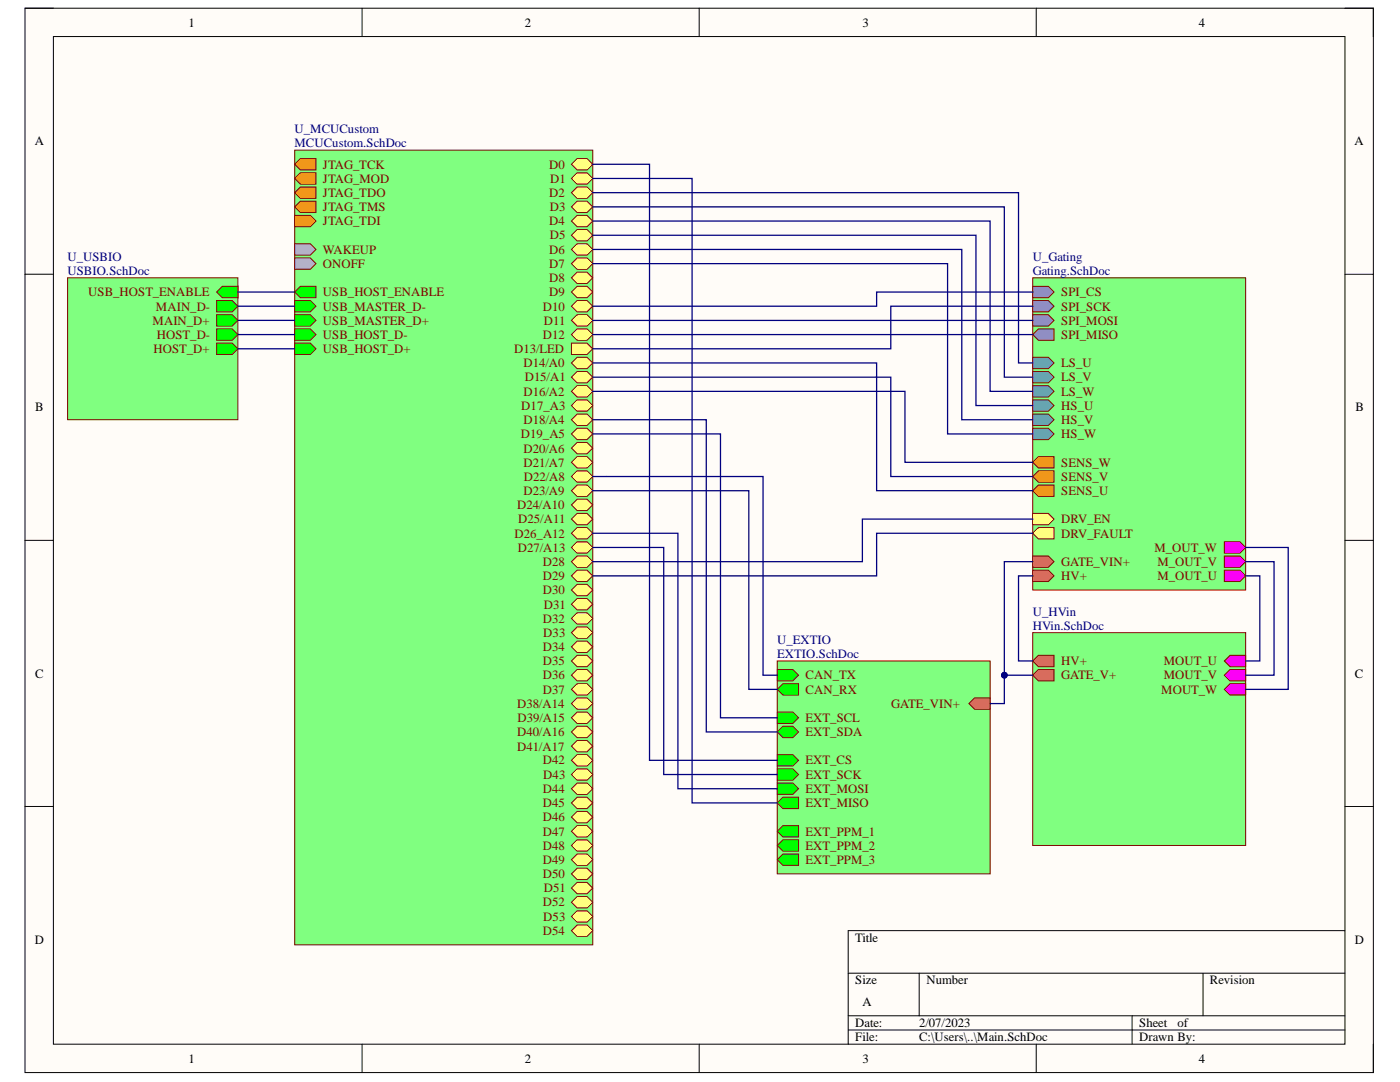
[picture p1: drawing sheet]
<svg xmlns="http://www.w3.org/2000/svg" width="279mm" height="216mm" viewBox="0 0 279 216" stroke-linecap="round" stroke-linejoin="round" font-family="sans-serif">
<path d="M5 1.6h269.1v212.4h-269.1z" fill-rule="evenodd" fill="#fffcf8"/>
<path d="M5 1.6h269.1v212.4h-269.1z" fill="none" stroke="#000" stroke-width=".2"/>
<path d="M10.7 7.3h257.7v201.1h-257.7z" fill-rule="evenodd" fill="#fffcf8"/>
<g fill="none" stroke="#000" stroke-width=".2">
<path d="M5 1.6h5.7M10.7 7.3h257.7v201.1h-257.7zM72.3 1.6v5.7M139.5 1.6v5.7M206.8 1.6v5.7M268.4 1.6h5.7v5.7M5 54.7h5.7M268.4 54.7h5.7M5 107.8h5.7M268.4 107.8h5.7M5 160.9h5.7M268.4 160.9h5.7"/>
<path d="M169.3 194.2h99.1M183.4 194.2v8.5M240.1 194.2v8.5M268.4 185.7h-99.1v22.7M72.3 208.4v5.6M139.5 208.4v5.6M169.3 202.7h99.1M169.3 205.5h99.1M206.8 208.4v5.6M225.9 202.7v5.7M274.1 208.4v5.6"/>
</g>
<path d="M58.8 30h59.5v158.5h-59.5z" fill-rule="evenodd" fill="#80ff80"/>
<path d="M58.8 30h59.5v158.5h-59.5z" fill="none" stroke="#800000" stroke-width=".2"/>
<path d="M114 165.9l1.2-1.2h2l1.1 1.2-1.1 1.1h-2z" fill-rule="evenodd" fill="#ffff80"/>
<path d="M114 165.9l1.2-1.2h2l1.1 1.2-1.1 1.1h-2z" fill="none" stroke="#800000" stroke-width=".2"/>
<path d="M115.2 45.8h2l1.1 1.1-1.1 1.2h-2l-1.2-1.2z" fill-rule="evenodd" fill="#ffff80"/>
<path d="M115.2 45.8h2l1.1 1.1-1.1 1.2h-2l-1.2-1.2z" fill="none" stroke="#800000" stroke-width=".2"/>
<path d="M115.2 125.1h2l1.1 1.1-1.1 1.2h-2l-1.2-1.2z" fill-rule="evenodd" fill="#ffff80"/>
<path d="M115.2 125.1h2l1.1 1.1-1.1 1.2h-2l-1.2-1.2z" fill="none" stroke="#800000" stroke-width=".2"/>
<path d="M114 44.1l1.2-1.1h2l1.1 1.1-1.1 1.1h-2z" fill-rule="evenodd" fill="#ffff80"/>
<path d="M114 44.1l1.2-1.1h2l1.1 1.1-1.1 1.1h-2z" fill="none" stroke="#800000" stroke-width=".2"/>
<path d="M115.2 142.1h2l1.1 1.1-1.1 1.2h-2l-1.2-1.2z" fill-rule="evenodd" fill="#ffff80"/>
<path d="M115.2 142.1h2l1.1 1.1-1.1 1.2h-2l-1.2-1.2z" fill="none" stroke="#800000" stroke-width=".2"/>
<path d="M114 140.4l1.2-1.1h2l1.1 1.1-1.1 1.1h-2z" fill-rule="evenodd" fill="#ffff80"/>
<path d="M114 140.4l1.2-1.1h2l1.1 1.1-1.1 1.1h-2z" fill="none" stroke="#800000" stroke-width=".2"/>
<path d="M115.2 93.9h2l1.1 1.2-1.1 1.1h-2l-1.2-1.1z" fill-rule="evenodd" fill="#ffff80"/>
<path d="M115.2 93.9h2l1.1 1.2-1.1 1.1h-2l-1.2-1.1z" fill="none" stroke="#800000" stroke-width=".2"/>
<path d="M114 154.5l1.2-1.1h2l1.1 1.1-1.1 1.2h-2z" fill-rule="evenodd" fill="#ffff80"/>
<path d="M114 154.5l1.2-1.1h2l1.1 1.1-1.1 1.2h-2z" fill="none" stroke="#800000" stroke-width=".2"/>
<path d="M114 163l1.2-1.1h2l1.1 1.1-1.1 1.2h-2z" fill-rule="evenodd" fill="#ffff80"/>
<path d="M114 163l1.2-1.1h2l1.1 1.1-1.1 1.2h-2z" fill="none" stroke="#800000" stroke-width=".2"/>
<path d="M115.2 156.2h2l1.1 1.2-1.1 1.1h-2l-1.2-1.1z" fill-rule="evenodd" fill="#ffff80"/>
<path d="M115.2 156.2h2l1.1 1.2-1.1 1.1h-2l-1.2-1.1z" fill="none" stroke="#800000" stroke-width=".2"/>
<path d="M115.2 159.1h2l1.1 1.1-1.1 1.1h-2l-1.2-1.1z" fill-rule="evenodd" fill="#ffff80"/>
<path d="M115.2 159.1h2l1.1 1.1-1.1 1.1h-2l-1.2-1.1z" fill="none" stroke="#800000" stroke-width=".2"/>
<path d="M114 86.6l1.2-1.1h2l1.1 1.1-1.1 1.1h-2z" fill-rule="evenodd" fill="#ffff80"/>
<path d="M114 86.6l1.2-1.1h2l1.1 1.1-1.1 1.1h-2z" fill="none" stroke="#800000" stroke-width=".2"/>
<path d="M115.2 79.8h2l1.1 1.1-1.1 1.2h-2l-1.2-1.2z" fill-rule="evenodd" fill="#ffff80"/>
<path d="M115.2 79.8h2l1.1 1.1-1.1 1.2h-2l-1.2-1.2z" fill="none" stroke="#800000" stroke-width=".2"/>
<path d="M114 92.2l1.2-1.1h2l1.1 1.1-1.1 1.2h-2z" fill-rule="evenodd" fill="#ffff80"/>
<path d="M114 92.2l1.2-1.1h2l1.1 1.1-1.1 1.2h-2z" fill="none" stroke="#800000" stroke-width=".2"/>
<path d="M115.2 108.1h2l1.1 1.1-1.1 1.2h-2l-1.2-1.2z" fill-rule="evenodd" fill="#ffff80"/>
<path d="M115.2 108.1h2l1.1 1.1-1.1 1.2h-2l-1.2-1.2z" fill="none" stroke="#800000" stroke-width=".2"/>
<path d="M114 151.7l1.2-1.1h2l1.1 1.1-1.1 1.1h-2z" fill-rule="evenodd" fill="#ffff80"/>
<path d="M114 151.7l1.2-1.1h2l1.1 1.1-1.1 1.1h-2z" fill="none" stroke="#800000" stroke-width=".2"/>
<path d="M115.2 77h2l1.1 1.1-1.1 1.1h-2l-1.2-1.1z" fill-rule="evenodd" fill="#ffff80"/>
<path d="M115.2 77h2l1.1 1.1-1.1 1.1h-2l-1.2-1.1z" fill="none" stroke="#800000" stroke-width=".2"/>
<path d="M114 83.8l1.2-1.2h2l1.1 1.2-1.1 1.1h-2z" fill-rule="evenodd" fill="#ffff80"/>
<path d="M114 83.8l1.2-1.2h2l1.1 1.2-1.1 1.1h-2z" fill="none" stroke="#800000" stroke-width=".2"/>
<path d="M114 148.9l1.2-1.1h2l1.1 1.1-1.1 1.1h-2z" fill-rule="evenodd" fill="#ffff80"/>
<path d="M114 148.9l1.2-1.1h2l1.1 1.1-1.1 1.1h-2z" fill="none" stroke="#800000" stroke-width=".2"/>
<path d="M114 100.7l1.2-1.1h2l1.1 1.1-1.1 1.2h-2z" fill-rule="evenodd" fill="#ffff80"/>
<path d="M114 100.7l1.2-1.1h2l1.1 1.1-1.1 1.2h-2z" fill="none" stroke="#800000" stroke-width=".2"/>
<path d="M58.8 48.6h3.1l1.2 1.2-1.2 1.1h-3.1z" fill-rule="evenodd" fill="#b4a7d6"/>
<path d="M58.8 48.6h3.1l1.2 1.2-1.2 1.1h-3.1z" fill="none" stroke="#800000" stroke-width=".2"/>
<path d="M58.8 62.8h3.1l1.2 1.1-1.2 1.2h-3.1z" fill-rule="evenodd" fill="#0f0"/>
<path d="M58.8 62.8h3.1l1.2 1.1-1.2 1.2h-3.1z" fill="none" stroke="#800000" stroke-width=".2"/>
<path d="M114 72.4l1.2-1.1h2l1.1 1.1-1.1 1.2h-2z" fill-rule="evenodd" fill="#ffff80"/>
<path d="M114 72.4l1.2-1.1h2l1.1 1.1-1.1 1.2h-2z" fill="none" stroke="#800000" stroke-width=".2"/>
<path d="M115.2 144.9h2l1.1 1.2-1.1 1.1h-2l-1.2-1.1z" fill-rule="evenodd" fill="#ffff80"/>
<path d="M115.2 144.9h2l1.1 1.2-1.1 1.1h-2l-1.2-1.1z" fill="none" stroke="#800000" stroke-width=".2"/>
<path d="M114 89.4l1.2-1.1h2l1.1 1.1-1.1 1.1h-2z" fill-rule="evenodd" fill="#ffff80"/>
<path d="M114 89.4l1.2-1.1h2l1.1 1.1-1.1 1.1h-2z" fill="none" stroke="#800000" stroke-width=".2"/>
<path d="M114 103.6l1.2-1.2h2l1.1 1.2-1.1 1.1h-2z" fill-rule="evenodd" fill="#ffff80"/>
<path d="M114 103.6l1.2-1.2h2l1.1 1.2-1.1 1.1h-2z" fill="none" stroke="#800000" stroke-width=".2"/>
<path d="M58.8 51.5h3.1l1.2 1.1-1.2 1.1h-3.1z" fill-rule="evenodd" fill="#b4a7d6"/>
<path d="M58.8 51.5h3.1l1.2 1.1-1.2 1.1h-3.1z" fill="none" stroke="#800000" stroke-width=".2"/>
<path d="M58.8 60h3.1l1.2 1.1-1.2 1.1h-3.1z" fill-rule="evenodd" fill="#0f0"/>
<path d="M58.8 60h3.1l1.2 1.1-1.2 1.1h-3.1z" fill="none" stroke="#800000" stroke-width=".2"/>
<path d="M114 35.6l1.2-1.1h2l1.1 1.1-1.1 1.1h-2z" fill-rule="evenodd" fill="#ffff80"/>
<path d="M114 35.6l1.2-1.1h2l1.1 1.1-1.1 1.1h-2z" fill="none" stroke="#800000" stroke-width=".2"/>
<path d="M114 75.3l1.2-1.2h2l1.1 1.2-1.1 1.1h-2z" fill-rule="evenodd" fill="#ffff80"/>
<path d="M114 75.3l1.2-1.2h2l1.1 1.2-1.1 1.1h-2z" fill="none" stroke="#800000" stroke-width=".2"/>
<path d="M115.2 96.8h2l1.1 1.1-1.1 1.1h-2l-1.2-1.1z" fill-rule="evenodd" fill="#ffff80"/>
<path d="M115.2 96.8h2l1.1 1.1-1.1 1.1h-2l-1.2-1.1z" fill="none" stroke="#800000" stroke-width=".2"/>
<path d="M58.8 65.6h3.1l1.2 1.2-1.2 1.1h-3.1z" fill-rule="evenodd" fill="#0f0"/>
<path d="M58.8 65.6h3.1l1.2 1.2-1.2 1.1h-3.1z" fill="none" stroke="#800000" stroke-width=".2"/>
<path d="M58.8 68.5h3.1l1.2 1.1-1.2 1.1h-3.1z" fill-rule="evenodd" fill="#0f0"/>
<path d="M58.8 68.5h3.1l1.2 1.1-1.2 1.1h-3.1z" fill="none" stroke="#800000" stroke-width=".2"/>
<path d="M114 171.5l1.2-1.1h2l1.1 1.1-1.1 1.2h-2z" fill-rule="evenodd" fill="#ffff80"/>
<path d="M114 171.5l1.2-1.1h2l1.1 1.1-1.1 1.2h-2z" fill="none" stroke="#800000" stroke-width=".2"/>
<path d="M114 58.3l1.2-1.2h2l1.1 1.2-1.1 1.1h-2z" fill-rule="evenodd" fill="#ffff80"/>
<path d="M114 58.3l1.2-1.2h2l1.1 1.2-1.1 1.1h-2z" fill="none" stroke="#800000" stroke-width=".2"/>
<path d="M114 55.4l1.2-1.1h2l1.1 1.1-1.1 1.2h-2z" fill-rule="evenodd" fill="#ffff80"/>
<path d="M114 55.4l1.2-1.1h2l1.1 1.1-1.1 1.2h-2z" fill="none" stroke="#800000" stroke-width=".2"/>
<path d="M114 180l1.2-1.1h2l1.1 1.1-1.1 1.2h-2z" fill-rule="evenodd" fill="#ffff80"/>
<path d="M114 180l1.2-1.1h2l1.1 1.1-1.1 1.2h-2z" fill="none" stroke="#800000" stroke-width=".2"/>
<path d="M114 52.6l1.2-1.1h2l1.1 1.1-1.1 1.1h-2z" fill-rule="evenodd" fill="#ffff80"/>
<path d="M114 52.6l1.2-1.1h2l1.1 1.1-1.1 1.1h-2z" fill="none" stroke="#800000" stroke-width=".2"/>
<path d="M114 120.6l1.2-1.2h2l1.1 1.2-1.1 1.1h-2z" fill-rule="evenodd" fill="#ffff80"/>
<path d="M114 120.6l1.2-1.2h2l1.1 1.2-1.1 1.1h-2z" fill="none" stroke="#800000" stroke-width=".2"/>
<path d="M114 114.9l1.2-1.1h2l1.1 1.1-1.1 1.1h-2z" fill-rule="evenodd" fill="#ffff80"/>
<path d="M114 114.9l1.2-1.1h2l1.1 1.1-1.1 1.1h-2z" fill="none" stroke="#800000" stroke-width=".2"/>
<path d="M114 123.4l1.2-1.1h2l1.1 1.1-1.1 1.1h-2z" fill-rule="evenodd" fill="#ffff80"/>
<path d="M114 123.4l1.2-1.1h2l1.1 1.1-1.1 1.1h-2z" fill="none" stroke="#800000" stroke-width=".2"/>
<path d="M114 134.7l1.2-1.1h2l1.1 1.1-1.1 1.2h-2z" fill-rule="evenodd" fill="#ffff80"/>
<path d="M114 134.7l1.2-1.1h2l1.1 1.1-1.1 1.2h-2z" fill="none" stroke="#800000" stroke-width=".2"/>
<path d="M114 174.4l1.2-1.2h2l1.1 1.2-1.1 1.1h-2z" fill-rule="evenodd" fill="#ffff80"/>
<path d="M114 174.4l1.2-1.2h2l1.1 1.2-1.1 1.1h-2z" fill="none" stroke="#800000" stroke-width=".2"/>
<path d="M114 182.9l1.2-1.2h2l1.1 1.2-1.1 1.1h-2z" fill-rule="evenodd" fill="#ffff80"/>
<path d="M114 182.9l1.2-1.2h2l1.1 1.2-1.1 1.1h-2z" fill="none" stroke="#800000" stroke-width=".2"/>
<path d="M114 168.7l1.2-1.1h2l1.1 1.1-1.1 1.1h-2z" fill-rule="evenodd" fill="#ffff80"/>
<path d="M114 168.7l1.2-1.1h2l1.1 1.1-1.1 1.1h-2z" fill="none" stroke="#800000" stroke-width=".2"/>
<path d="M115.2 110.9h2l1.1 1.2-1.1 1.1h-2l-1.2-1.1z" fill-rule="evenodd" fill="#ffff80"/>
<path d="M115.2 110.9h2l1.1 1.2-1.1 1.1h-2l-1.2-1.1z" fill="none" stroke="#800000" stroke-width=".2"/>
<path d="M115.2 60h2l1.1 1.1-1.1 1.1h-2l-1.2-1.1z" fill-rule="evenodd" fill="#ffff80"/>
<path d="M115.2 60h2l1.1 1.1-1.1 1.1h-2l-1.2-1.1z" fill="none" stroke="#800000" stroke-width=".2"/>
<path d="M114 68.5h3.2l1.1 1.1-1.1 1.1h-3.2z" fill-rule="evenodd" fill="#ffff80"/>
<path d="M114 68.5h3.2l1.1 1.1-1.1 1.1h-3.2z" fill="none" stroke="#800000" stroke-width=".2"/>
<path d="M115.2 48.6h2l1.1 1.2-1.1 1.1h-2l-1.2-1.1z" fill-rule="evenodd" fill="#ffff80"/>
<path d="M115.2 48.6h2l1.1 1.2-1.1 1.1h-2l-1.2-1.1z" fill="none" stroke="#800000" stroke-width=".2"/>
<path d="M114 137.6l1.2-1.2h2l1.1 1.2-1.1 1.1h-2z" fill-rule="evenodd" fill="#ffff80"/>
<path d="M114 137.6l1.2-1.2h2l1.1 1.2-1.1 1.1h-2z" fill="none" stroke="#800000" stroke-width=".2"/>
<path d="M114 131.9l1.2-1.1h2l1.1 1.1-1.1 1.1h-2z" fill-rule="evenodd" fill="#ffff80"/>
<path d="M114 131.9l1.2-1.1h2l1.1 1.1-1.1 1.1h-2z" fill="none" stroke="#800000" stroke-width=".2"/>
<path d="M115.2 127.9h2l1.1 1.2-1.1 1.1h-2l-1.2-1.1z" fill-rule="evenodd" fill="#ffff80"/>
<path d="M115.2 127.9h2l1.1 1.2-1.1 1.1h-2l-1.2-1.1z" fill="none" stroke="#800000" stroke-width=".2"/>
<path d="M114 185.7l1.2-1.1h2l1.1 1.1-1.1 1.1h-2z" fill-rule="evenodd" fill="#ffff80"/>
<path d="M114 185.7l1.2-1.1h2l1.1 1.1-1.1 1.1h-2z" fill="none" stroke="#800000" stroke-width=".2"/>
<path d="M114 117.7l1.2-1.1h2l1.1 1.1-1.1 1.2h-2z" fill-rule="evenodd" fill="#ffff80"/>
<path d="M114 117.7l1.2-1.1h2l1.1 1.1-1.1 1.2h-2z" fill="none" stroke="#800000" stroke-width=".2"/>
<path d="M114 66.8l1.2-1.2h2l1.1 1.2-1.1 1.1h-2z" fill-rule="evenodd" fill="#ffff80"/>
<path d="M114 66.8l1.2-1.2h2l1.1 1.2-1.1 1.1h-2z" fill="none" stroke="#800000" stroke-width=".2"/>
<path d="M115.2 62.8h2l1.1 1.1-1.1 1.2h-2l-1.2-1.2z" fill-rule="evenodd" fill="#ffff80"/>
<path d="M115.2 62.8h2l1.1 1.1-1.1 1.2h-2l-1.2-1.2z" fill="none" stroke="#800000" stroke-width=".2"/>
<path d="M114 177.2l1.2-1.1h2l1.1 1.1-1.1 1.1h-2z" fill-rule="evenodd" fill="#ffff80"/>
<path d="M114 177.2l1.2-1.1h2l1.1 1.1-1.1 1.1h-2z" fill="none" stroke="#800000" stroke-width=".2"/>
<path d="M114 38.4l1.2-1.1h2l1.1 1.1-1.1 1.2h-2z" fill-rule="evenodd" fill="#ffff80"/>
<path d="M114 38.4l1.2-1.1h2l1.1 1.1-1.1 1.2h-2z" fill="none" stroke="#800000" stroke-width=".2"/>
<path d="M59.9 31.6h3.2v2.3h-3.2l-1.1-1.1z" fill-rule="evenodd" fill="#f90"/>
<path d="M59.9 31.6h3.2v2.3h-3.2l-1.1-1.1z" fill="none" stroke="#800000" stroke-width=".2"/>
<path d="M58.8 35.6l1.1-1.1h3.2v2.2h-3.2z" fill-rule="evenodd" fill="#f90"/>
<path d="M58.8 35.6l1.1-1.1h3.2v2.2h-3.2z" fill="none" stroke="#800000" stroke-width=".2"/>
<path d="M58.8 43h3.1l1.2 1.1-1.2 1.1h-3.1z" fill-rule="evenodd" fill="#f90"/>
<path d="M58.8 43h3.1l1.2 1.1-1.2 1.1h-3.1z" fill="none" stroke="#800000" stroke-width=".2"/>
<path d="M114 41.3l1.2-1.2h2l1.1 1.2-1.1 1.1h-2z" fill-rule="evenodd" fill="#ffff80"/>
<path d="M114 41.3l1.2-1.2h2l1.1 1.2-1.1 1.1h-2z" fill="none" stroke="#800000" stroke-width=".2"/>
<path d="M115.2 31.6h2l1.1 1.2-1.1 1.1h-2l-1.2-1.1z" fill-rule="evenodd" fill="#ffff80"/>
<path d="M115.2 31.6h2l1.1 1.2-1.1 1.1h-2l-1.2-1.1z" fill="none" stroke="#800000" stroke-width=".2"/>
<path d="M114 106.4l1.2-1.1h2l1.1 1.1-1.1 1.1h-2z" fill-rule="evenodd" fill="#ffff80"/>
<path d="M114 106.4l1.2-1.1h2l1.1 1.1-1.1 1.1h-2z" fill="none" stroke="#800000" stroke-width=".2"/>
<path d="M58.8 38.4l1.1-1.1h3.2v2.3h-3.2z" fill-rule="evenodd" fill="#f90"/>
<path d="M58.8 38.4l1.1-1.1h3.2v2.3h-3.2z" fill="none" stroke="#800000" stroke-width=".2"/>
<path d="M58.8 41.3l1.1-1.2h3.2v2.3h-3.2z" fill-rule="evenodd" fill="#f90"/>
<path d="M58.8 41.3l1.1-1.2h3.2v2.3h-3.2z" fill="none" stroke="#800000" stroke-width=".2"/>
<path d="M58.8 58.3l1.1-1.2h3.2v2.3h-3.2z" fill-rule="evenodd" fill="#0f0"/>
<path d="M58.8 58.3l1.1-1.2h3.2v2.3h-3.2z" fill="none" stroke="#800000" stroke-width=".2"/>
<path d="M13.5 55.4h34v28.4h-34z" fill-rule="evenodd" fill="#80ff80"/>
<path d="M13.5 55.4h34v28.4h-34z" fill="none" stroke="#800000" stroke-width=".2"/>
<path d="M43.2 60h3.1l1.2 1.1-1.2 1.1h-3.1z" fill-rule="evenodd" fill="#0f0"/>
<path d="M43.2 60h3.1l1.2 1.1-1.2 1.1h-3.1z" fill="none" stroke="#800000" stroke-width=".2"/>
<path d="M43.2 62.8h3.1l1.2 1.1-1.2 1.2h-3.1z" fill-rule="evenodd" fill="#0f0"/>
<path d="M43.2 62.8h3.1l1.2 1.1-1.2 1.2h-3.1z" fill="none" stroke="#800000" stroke-width=".2"/>
<path d="M43.2 65.6h3.1l1.2 1.2-1.2 1.1h-3.1z" fill-rule="evenodd" fill="#0f0"/>
<path d="M43.2 65.6h3.1l1.2 1.2-1.2 1.1h-3.1z" fill="none" stroke="#800000" stroke-width=".2"/>
<path d="M43.2 68.5h3.1l1.2 1.1-1.2 1.1h-3.1z" fill-rule="evenodd" fill="#0f0"/>
<path d="M43.2 68.5h3.1l1.2 1.1-1.2 1.1h-3.1z" fill="none" stroke="#800000" stroke-width=".2"/>
<path d="M43.2 58.3l1.2-1.2h3.1v2.3h-3.1z" fill-rule="evenodd" fill="#0f0"/>
<path d="M43.2 58.3l1.2-1.2h3.1v2.3h-3.1z" fill="none" stroke="#800000" stroke-width=".2"/>
<path d="M206.1 126.2h42.5v42.5h-42.5z" fill-rule="evenodd" fill="#80ff80"/>
<path d="M206.1 126.2h42.5v42.5h-42.5z" fill="none" stroke="#800000" stroke-width=".2"/>
<path d="M206.1 131.9l1.1-1.1h3.2v2.2h-3.2z" fill-rule="evenodd" fill="#e06666"/>
<path d="M206.1 131.9l1.1-1.1h3.2v2.2h-3.2z" fill="none" stroke="#800000" stroke-width=".2"/>
<path d="M244.3 131.9l1.2-1.1h3.1v2.2h-3.1z" fill-rule="evenodd" fill="#f0f"/>
<path d="M244.3 131.9l1.2-1.1h3.1v2.2h-3.1z" fill="none" stroke="#800000" stroke-width=".2"/>
<path d="M244.3 134.7l1.2-1.1h3.1v2.3h-3.1z" fill-rule="evenodd" fill="#f0f"/>
<path d="M244.3 134.7l1.2-1.1h3.1v2.3h-3.1z" fill="none" stroke="#800000" stroke-width=".2"/>
<path d="M244.3 137.6l1.2-1.2h3.1v2.3h-3.1z" fill-rule="evenodd" fill="#f0f"/>
<path d="M244.3 137.6l1.2-1.2h3.1v2.3h-3.1z" fill="none" stroke="#800000" stroke-width=".2"/>
<path d="M206.1 134.7l1.1-1.1h3.2v2.3h-3.2z" fill-rule="evenodd" fill="#e06666"/>
<path d="M206.1 134.7l1.1-1.1h3.2v2.3h-3.2z" fill="none" stroke="#800000" stroke-width=".2"/>
<path d="M206.1 55.4h42.5v62.3h-42.5z" fill-rule="evenodd" fill="#80ff80"/>
<path d="M206.1 55.4h42.5v62.3h-42.5z" fill="none" stroke="#800000" stroke-width=".2"/>
<path d="M206.1 106.4l1.1-1.1h3.2v2.2h-3.2z" fill-rule="evenodd" fill="#ffff80"/>
<path d="M206.1 106.4l1.1-1.1h3.2v2.2h-3.2z" fill="none" stroke="#800000" stroke-width=".2"/>
<path d="M206.1 57.1h3.1l1.2 1.2-1.2 1.1h-3.1z" fill-rule="evenodd" fill="#8e7cc3"/>
<path d="M206.1 57.1h3.1l1.2 1.2-1.2 1.1h-3.1z" fill="none" stroke="#800000" stroke-width=".2"/>
<path d="M206.1 60h3.1l1.2 1.1-1.2 1.1h-3.1z" fill-rule="evenodd" fill="#8e7cc3"/>
<path d="M206.1 60h3.1l1.2 1.1-1.2 1.1h-3.1z" fill="none" stroke="#800000" stroke-width=".2"/>
<path d="M206.1 62.8h3.1l1.2 1.1-1.2 1.2h-3.1z" fill-rule="evenodd" fill="#8e7cc3"/>
<path d="M206.1 62.8h3.1l1.2 1.1-1.2 1.2h-3.1z" fill="none" stroke="#800000" stroke-width=".2"/>
<path d="M206.1 66.8l1.1-1.2h3.2v2.3h-3.2z" fill-rule="evenodd" fill="#8e7cc3"/>
<path d="M206.1 66.8l1.1-1.2h3.2v2.3h-3.2z" fill="none" stroke="#800000" stroke-width=".2"/>
<path d="M206.1 110.9h3.1l1.2 1.2-1.2 1.1h-3.1z" fill-rule="evenodd" fill="#e06666"/>
<path d="M206.1 110.9h3.1l1.2 1.2-1.2 1.1h-3.1z" fill="none" stroke="#800000" stroke-width=".2"/>
<path d="M206.1 71.3h3.1l1.2 1.1-1.2 1.2h-3.1z" fill-rule="evenodd" fill="#6fa8dc"/>
<path d="M206.1 71.3h3.1l1.2 1.1-1.2 1.2h-3.1z" fill="none" stroke="#800000" stroke-width=".2"/>
<path d="M206.1 74.1h3.1l1.2 1.2-1.2 1.1h-3.1z" fill-rule="evenodd" fill="#6fa8dc"/>
<path d="M206.1 74.1h3.1l1.2 1.2-1.2 1.1h-3.1z" fill="none" stroke="#800000" stroke-width=".2"/>
<path d="M206.1 77h3.1l1.2 1.1-1.2 1.1h-3.1z" fill-rule="evenodd" fill="#6fa8dc"/>
<path d="M206.1 77h3.1l1.2 1.1-1.2 1.1h-3.1z" fill="none" stroke="#800000" stroke-width=".2"/>
<path d="M206.1 79.8h3.1l1.2 1.1-1.2 1.2h-3.1z" fill-rule="evenodd" fill="#6fa8dc"/>
<path d="M206.1 79.8h3.1l1.2 1.1-1.2 1.2h-3.1z" fill="none" stroke="#800000" stroke-width=".2"/>
<path d="M206.1 82.6h3.1l1.2 1.2-1.2 1.1h-3.1z" fill-rule="evenodd" fill="#6fa8dc"/>
<path d="M206.1 82.6h3.1l1.2 1.2-1.2 1.1h-3.1z" fill="none" stroke="#800000" stroke-width=".2"/>
<path d="M206.1 85.5h3.1l1.2 1.1-1.2 1.1h-3.1z" fill-rule="evenodd" fill="#6fa8dc"/>
<path d="M206.1 85.5h3.1l1.2 1.1-1.2 1.1h-3.1z" fill="none" stroke="#800000" stroke-width=".2"/>
<path d="M206.1 92.3l1.1-1.2h3.2v2.3h-3.2z" fill-rule="evenodd" fill="#f90"/>
<path d="M206.1 92.3l1.1-1.2h3.2v2.3h-3.2z" fill="none" stroke="#800000" stroke-width=".2"/>
<path d="M207.2 93.9h3.2v2.3h-3.2l-1.1-1.1z" fill-rule="evenodd" fill="#f90"/>
<path d="M207.2 93.9h3.2v2.3h-3.2l-1.1-1.1z" fill="none" stroke="#800000" stroke-width=".2"/>
<path d="M206.1 97.9l1.1-1.1h3.2v2.3h-3.2z" fill-rule="evenodd" fill="#f90"/>
<path d="M206.1 97.9l1.1-1.1h3.2v2.3h-3.2z" fill="none" stroke="#800000" stroke-width=".2"/>
<path d="M206.1 102.4h3.1l1.2 1.2-1.2 1.1h-3.1z" fill-rule="evenodd" fill="#ffff80"/>
<path d="M206.1 102.4h3.1l1.2 1.2-1.2 1.1h-3.1z" fill="none" stroke="#800000" stroke-width=".2"/>
<path d="M244.3 113.8h3.2l1.1 1.1-1.1 1.1h-3.2z" fill-rule="evenodd" fill="#f0f"/>
<path d="M244.3 113.8h3.2l1.1 1.1-1.1 1.1h-3.2z" fill="none" stroke="#800000" stroke-width=".2"/>
<path d="M244.3 110.9h3.2l1.1 1.2-1.1 1.1h-3.2z" fill-rule="evenodd" fill="#f0f"/>
<path d="M244.3 110.9h3.2l1.1 1.2-1.1 1.1h-3.2z" fill="none" stroke="#800000" stroke-width=".2"/>
<path d="M244.3 108.1h3.2l1.1 1.1-1.1 1.2h-3.2z" fill-rule="evenodd" fill="#f0f"/>
<path d="M244.3 108.1h3.2l1.1 1.1-1.1 1.2h-3.2z" fill="none" stroke="#800000" stroke-width=".2"/>
<path d="M206.1 113.8h3.1l1.2 1.1-1.2 1.1h-3.1z" fill-rule="evenodd" fill="#e06666"/>
<path d="M206.1 113.8h3.1l1.2 1.1-1.2 1.1h-3.1z" fill="none" stroke="#800000" stroke-width=".2"/>
<path d="M155.1 131.9h42.5v42.5h-42.5z" fill-rule="evenodd" fill="#80ff80"/>
<path d="M155.1 131.9h42.5v42.5h-42.5z" fill="none" stroke="#800000" stroke-width=".2"/>
<path d="M155.1 137.6l1.1-1.2h3.2v2.3h-3.2z" fill-rule="evenodd" fill="#0f0"/>
<path d="M155.1 137.6l1.1-1.2h3.2v2.3h-3.2z" fill="none" stroke="#800000" stroke-width=".2"/>
<path d="M155.1 133.6h3.1l1.2 1.1-1.2 1.2h-3.1z" fill-rule="evenodd" fill="#0f0"/>
<path d="M155.1 133.6h3.1l1.2 1.1-1.2 1.2h-3.1z" fill="none" stroke="#800000" stroke-width=".2"/>
<path d="M193.4 140.4l1.1-1.1h3.1v2.2h-3.1z" fill-rule="evenodd" fill="#e06666"/>
<path d="M193.4 140.4l1.1-1.1h3.1v2.2h-3.1z" fill="none" stroke="#800000" stroke-width=".2"/>
<path d="M155.1 165.9l1.1-1.2h3.2v2.3h-3.2z" fill-rule="evenodd" fill="#0f0"/>
<path d="M155.1 165.9l1.1-1.2h3.2v2.3h-3.2z" fill="none" stroke="#800000" stroke-width=".2"/>
<path d="M155.1 168.7l1.1-1.1h3.2v2.2h-3.2z" fill-rule="evenodd" fill="#0f0"/>
<path d="M155.1 168.7l1.1-1.1h3.2v2.2h-3.2z" fill="none" stroke="#800000" stroke-width=".2"/>
<path d="M155.1 171.5l1.1-1.1h3.2v2.3h-3.2z" fill-rule="evenodd" fill="#0f0"/>
<path d="M155.1 171.5l1.1-1.1h3.2v2.3h-3.2z" fill="none" stroke="#800000" stroke-width=".2"/>
<path d="M155.1 142.1h3.1l1.2 1.1-1.2 1.2h-3.1z" fill-rule="evenodd" fill="#0f0"/>
<path d="M155.1 142.1h3.1l1.2 1.1-1.2 1.2h-3.1z" fill="none" stroke="#800000" stroke-width=".2"/>
<path d="M156.2 144.9h2l1.2 1.2-1.2 1.1h-2l-1.1-1.1z" fill-rule="evenodd" fill="#0f0"/>
<path d="M156.2 144.9h2l1.2 1.2-1.2 1.1h-2l-1.1-1.1z" fill="none" stroke="#800000" stroke-width=".2"/>
<path d="M155.1 153.4h3.1l1.2 1.1-1.2 1.2h-3.1z" fill-rule="evenodd" fill="#0f0"/>
<path d="M155.1 153.4h3.1l1.2 1.1-1.2 1.2h-3.1z" fill="none" stroke="#800000" stroke-width=".2"/>
<path d="M155.1 156.2h3.1l1.2 1.2-1.2 1.1h-3.1z" fill-rule="evenodd" fill="#0f0"/>
<path d="M155.1 156.2h3.1l1.2 1.2-1.2 1.1h-3.1z" fill="none" stroke="#800000" stroke-width=".2"/>
<path d="M156.2 159.1h3.2v2.2h-3.2l-1.1-1.1z" fill-rule="evenodd" fill="#0f0"/>
<path d="M156.2 159.1h3.2v2.2h-3.2l-1.1-1.1z" fill="none" stroke="#800000" stroke-width=".2"/>
<path d="M155.1 150.6h3.1l1.2 1.1-1.2 1.1h-3.1z" fill-rule="evenodd" fill="#0f0"/>
<path d="M155.1 150.6h3.1l1.2 1.1-1.2 1.1h-3.1z" fill="none" stroke="#800000" stroke-width=".2"/>
<path d="M47.5 58.3h11.3M47.5 61.1h11.3M47.5 63.9h11.3M47.5 66.8h11.3M47.5 69.6h11.3M206.1 114.9h-2.8v17h2.8M206.1 112.1h-5.7v22.6h5.7M248.6 114.9h2.8v17h-2.8M248.6 112.1h5.7v22.6h-5.7M248.6 109.2h8.5v28.4h-8.5" fill="none" stroke="#000080" stroke-width=".25"/>
<circle cx="200.4" cy="134.7" r=".56" fill="#000080"/>
<circle cx="200.4" cy="134.7" r=".56" fill="none" stroke="#000080" stroke-width=".2"/>
<path d="M206.1 58.3h-31.2v2.8h-56.6M118.3 78.1h62.3v14.2h25.5M118.3 75.3h59.5v19.8h28.3M118.3 72.4h56.6v25.5h31.2M118.3 66.8h87.8M118.3 63.9h87.8M206.1 61.1h-28.3v8.5h-59.5M206.1 106.4h-31.2v8.5h-56.6M206.1 103.6h-34v8.5h-53.8M200.4 134.7v5.7h-2.8" fill="none" stroke="#000080" stroke-width=".25"/>
<circle cx="200.4" cy="134.7" r=".56" fill="#000080"/>
<circle cx="200.4" cy="134.7" r=".56" fill="none" stroke="#000080" stroke-width=".2"/>
<g fill="none" stroke="#000080" stroke-width=".25">
<path d="M118.3 35.6h19.8v124.6h17M118.3 32.8h11.3v118.9h25.5M118.3 38.4h85v34h2.8M118.3 41.3h82.1v34h5.7M118.3 44.1h79.3v34h8.5M118.3 46.9h76.5v34h11.3M118.3 49.8h73.6v34h14.2M118.3 52.6h70.8v34h17M118.3 95.1h34v39.6h2.8M118.3 97.9h31.1v39.7h5.7M118.3 86.6h25.5v56.6h11.3M118.3 83.8h22.7v62.3h14.1"/>
<path d="M118.3 109.2h14.2v45.3h22.6M118.3 106.4h17v51h19.8"/>
</g>
<g font-size="2.5">
<text x="37.6" y="5.3">1</text>
<text x="104.7" y="5.3">2</text>
<text x="172.1" y="5.3">3</text>
<text x="239.3" y="5.3">4</text>
<text x="6.9" y="29">A</text>
<text x="270.3" y="29">A</text>
<text x="7" y="82.1">B</text>
<text x="270.5" y="82.1">B</text>
<text x="7" y="135.2">C</text>
<text x="270.4" y="135.2">C</text>
<text x="6.9" y="188.3">D</text>
<text x="170.7" y="188">Title</text>
<text x="270.4" y="188.3">D</text>
<text x="170.7" y="196.4">Size</text>
<text x="184.9" y="196.4">Number</text>
<text x="241.5" y="196.4">Revision</text>
<text x="172.1" y="200.7">A</text>
<text x="170.7" y="205">Date:</text>
<text x="170.7" y="207.8">File:</text>
<text x="183.5" y="205">2/07/2023</text>
<text x="183.5" y="207.8">C:\Users\..\Main.SchDoc</text>
<text x="227.4" y="205">Sheet</text>
<text x="227.4" y="207.8">Drawn By:</text>
<text x="235" y="205">of</text>
<text x="37.6" y="212.1">1</text>
<text x="104.7" y="212.1">2</text>
<text x="172.1" y="212.1">3</text>
<text x="239.3" y="212.1">4</text>
</g>
<g font-size="2.5" fill="#000080">
<text x="58.8" y="26.6">U_MCUCustom</text>
<text x="58.8" y="29.4">MCUCustom.SchDoc</text>
<text x="13.4" y="52">U_USBIO</text>
<text x="206.1" y="52">U_Gating</text>
<text x="13.4" y="54.9">USBIO.SchDoc</text>
<text x="206.1" y="54.9">Gating.SchDoc</text>
<text x="206.1" y="122.9">U_HVin</text>
<text x="206.1" y="125.7">HVin.SchDoc</text>
<text x="155.1" y="128.5">U_EXTIO</text>
<text x="155.1" y="131.3">EXTIO.SchDoc</text>
</g>
<g font-size="2.5" fill="#800000">
<text x="64.5" y="33.7">JTAG_TCK</text>
<text x="109.6" y="33.7">D0</text>
<text x="64.5" y="36.4">JTAG_MOD</text>
<text x="64.5" y="39.3">JTAG_TDO</text>
<text x="109.6" y="39.3">D2</text>
<text x="109.8" y="36.4">D1</text>
<text x="64.5" y="45">JTAG_TDI</text>
<text x="64.5" y="42.1">JTAG_TMS</text>
<text x="109.6" y="45">D4</text>
<text x="109.7" y="47.8">D5</text>
<text x="109.7" y="42.1">D3</text>
<text x="64.5" y="50.7">WAKEUP</text>
<text x="64.5" y="53.4">ONOFF</text>
<text x="109.6" y="53.4">D7</text>
<text x="109.6" y="50.7">D6</text>
<text x="17.6" y="59.1">USB_HOST_ENABLE</text>
<text x="64.5" y="59.1">USB_HOST_ENABLE</text>
<text x="109.6" y="59.1">D9</text>
<text x="109.6" y="56.3">D8</text>
<text x="211.8" y="59.1">SPI_CS</text>
<text x="30.4" y="64.8">MAIN_D+</text>
<text x="31.1" y="62">MAIN_D-</text>
<text x="64.5" y="64.8">USB_MASTER_D+</text>
<text x="64.5" y="62">USB_MASTER_D-</text>
<text x="108.3" y="62">D10</text>
<text x="108.5" y="64.8">D11</text>
<text x="211.8" y="62">SPI_SCK</text>
<text x="211.8" y="64.8">SPI_MOSI</text>
<text x="30.6" y="70.4">HOST_D+</text>
<text x="31.3" y="67.6">HOST_D-</text>
<text x="64.5" y="67.6">USB_HOST_D-</text>
<text x="64.5" y="70.4">USB_HOST_D+</text>
<text x="102.6" y="70.4">D13/LED</text>
<text x="108.3" y="67.6">D12</text>
<text x="211.8" y="67.6">SPI_MISO</text>
<text x="104.5" y="73.3">D14/A0</text>
<text x="104.7" y="76.1">D15/A1</text>
<text x="211.8" y="73.3">LS_U</text>
<text x="211.8" y="76.1">LS_V</text>
<text x="104" y="81.8">D17_A3</text>
<text x="104.5" y="79">D16/A2</text>
<text x="211.8" y="79">LS_W</text>
<text x="211.8" y="81.8">HS_U</text>
<text x="103.9" y="87.4">D19_A5</text>
<text x="104.5" y="84.6">D18/A4</text>
<text x="211.8" y="84.6">HS_V</text>
<text x="211.8" y="87.4">HS_W</text>
<text x="104.5" y="93.1">D21/A7</text>
<text x="104.5" y="90.3">D20/A6</text>
<text x="104.5" y="96">D22/A8</text>
<text x="211.8" y="93.1">SENS_W</text>
<text x="211.8" y="96">SENS_V</text>
<text x="103.2" y="101.6">D24/A10</text>
<text x="104.5" y="98.8">D23/A9</text>
<text x="211.8" y="98.8">SENS_U</text>
<text x="102.7" y="107.3">D26_A12</text>
<text x="103.4" y="104.4">D25/A11</text>
<text x="211.8" y="107.3">DRV_FAULT</text>
<text x="211.8" y="104.4">DRV_EN</text>
<text x="103.4" y="110.1">D27/A13</text>
<text x="108.3" y="112.9">D28</text>
<text x="211.8" y="112.9">GATE_VIN+</text>
<text x="230.4" y="110.1">M_OUT_W</text>
<text x="231" y="112.9">M_OUT_V</text>
<text x="108.3" y="115.8">D29</text>
<text x="108.3" y="118.6">D30</text>
<text x="211.8" y="115.8">HV+</text>
<text x="231" y="115.8">M_OUT_U</text>
<text x="108.3" y="124.2">D32</text>
<text x="108.5" y="121.4">D31</text>
<text x="108.3" y="129.9">D34</text>
<text x="108.4" y="127.1">D33</text>
<text x="108.3" y="135.5">D36</text>
<text x="108.3" y="132.8">D35</text>
<text x="160.8" y="135.5">CAN_TX</text>
<text x="211.8" y="132.8">HV+</text>
<text x="211.8" y="135.5">GATE_V+</text>
<text x="232.3" y="132.8">MOUT_U</text>
<text x="232.3" y="135.5">MOUT_V</text>
<text x="103.2" y="141.2">D38/A14</text>
<text x="108.3" y="138.4">D37</text>
<text x="160.8" y="138.4">CAN_RX</text>
<text x="177.9" y="141.2">GATE_VIN+</text>
<text x="231.8" y="138.4">MOUT_W</text>
<text x="103.2" y="149.8">D41/A17</text>
<text x="103.2" y="146.9">D40/A16</text>
<text x="103.3" y="144.1">D39/A15</text>
<text x="160.8" y="144.1">EXT_SCL</text>
<text x="160.8" y="146.9">EXT_SDA</text>
<text x="108.3" y="152.5">D42</text>
<text x="108.4" y="155.4">D43</text>
<text x="160.8" y="155.4">EXT_SCK</text>
<text x="160.8" y="152.5">EXT_CS</text>
<text x="108.3" y="158.2">D44</text>
<text x="108.3" y="161.1">D45</text>
<text x="160.8" y="158.2">EXT_MOSI</text>
<text x="160.8" y="161.1">EXT_MISO</text>
<text x="108.3" y="166.8">D47</text>
<text x="108.3" y="163.9">D46</text>
<text x="160.8" y="166.8">EXT_PPM_1</text>
<text x="108.3" y="172.4">D49</text>
<text x="108.3" y="169.5">D48</text>
<text x="160.8" y="169.5">EXT_PPM_2</text>
<text x="160.8" y="172.4">EXT_PPM_3</text>
<text x="108.3" y="175.2">D50</text>
<text x="108.5" y="178.1">D51</text>
<text x="108.3" y="180.9">D52</text>
<text x="108.4" y="183.7">D53</text>
<text x="108.3" y="186.5">D54</text>
</g>
</svg>
